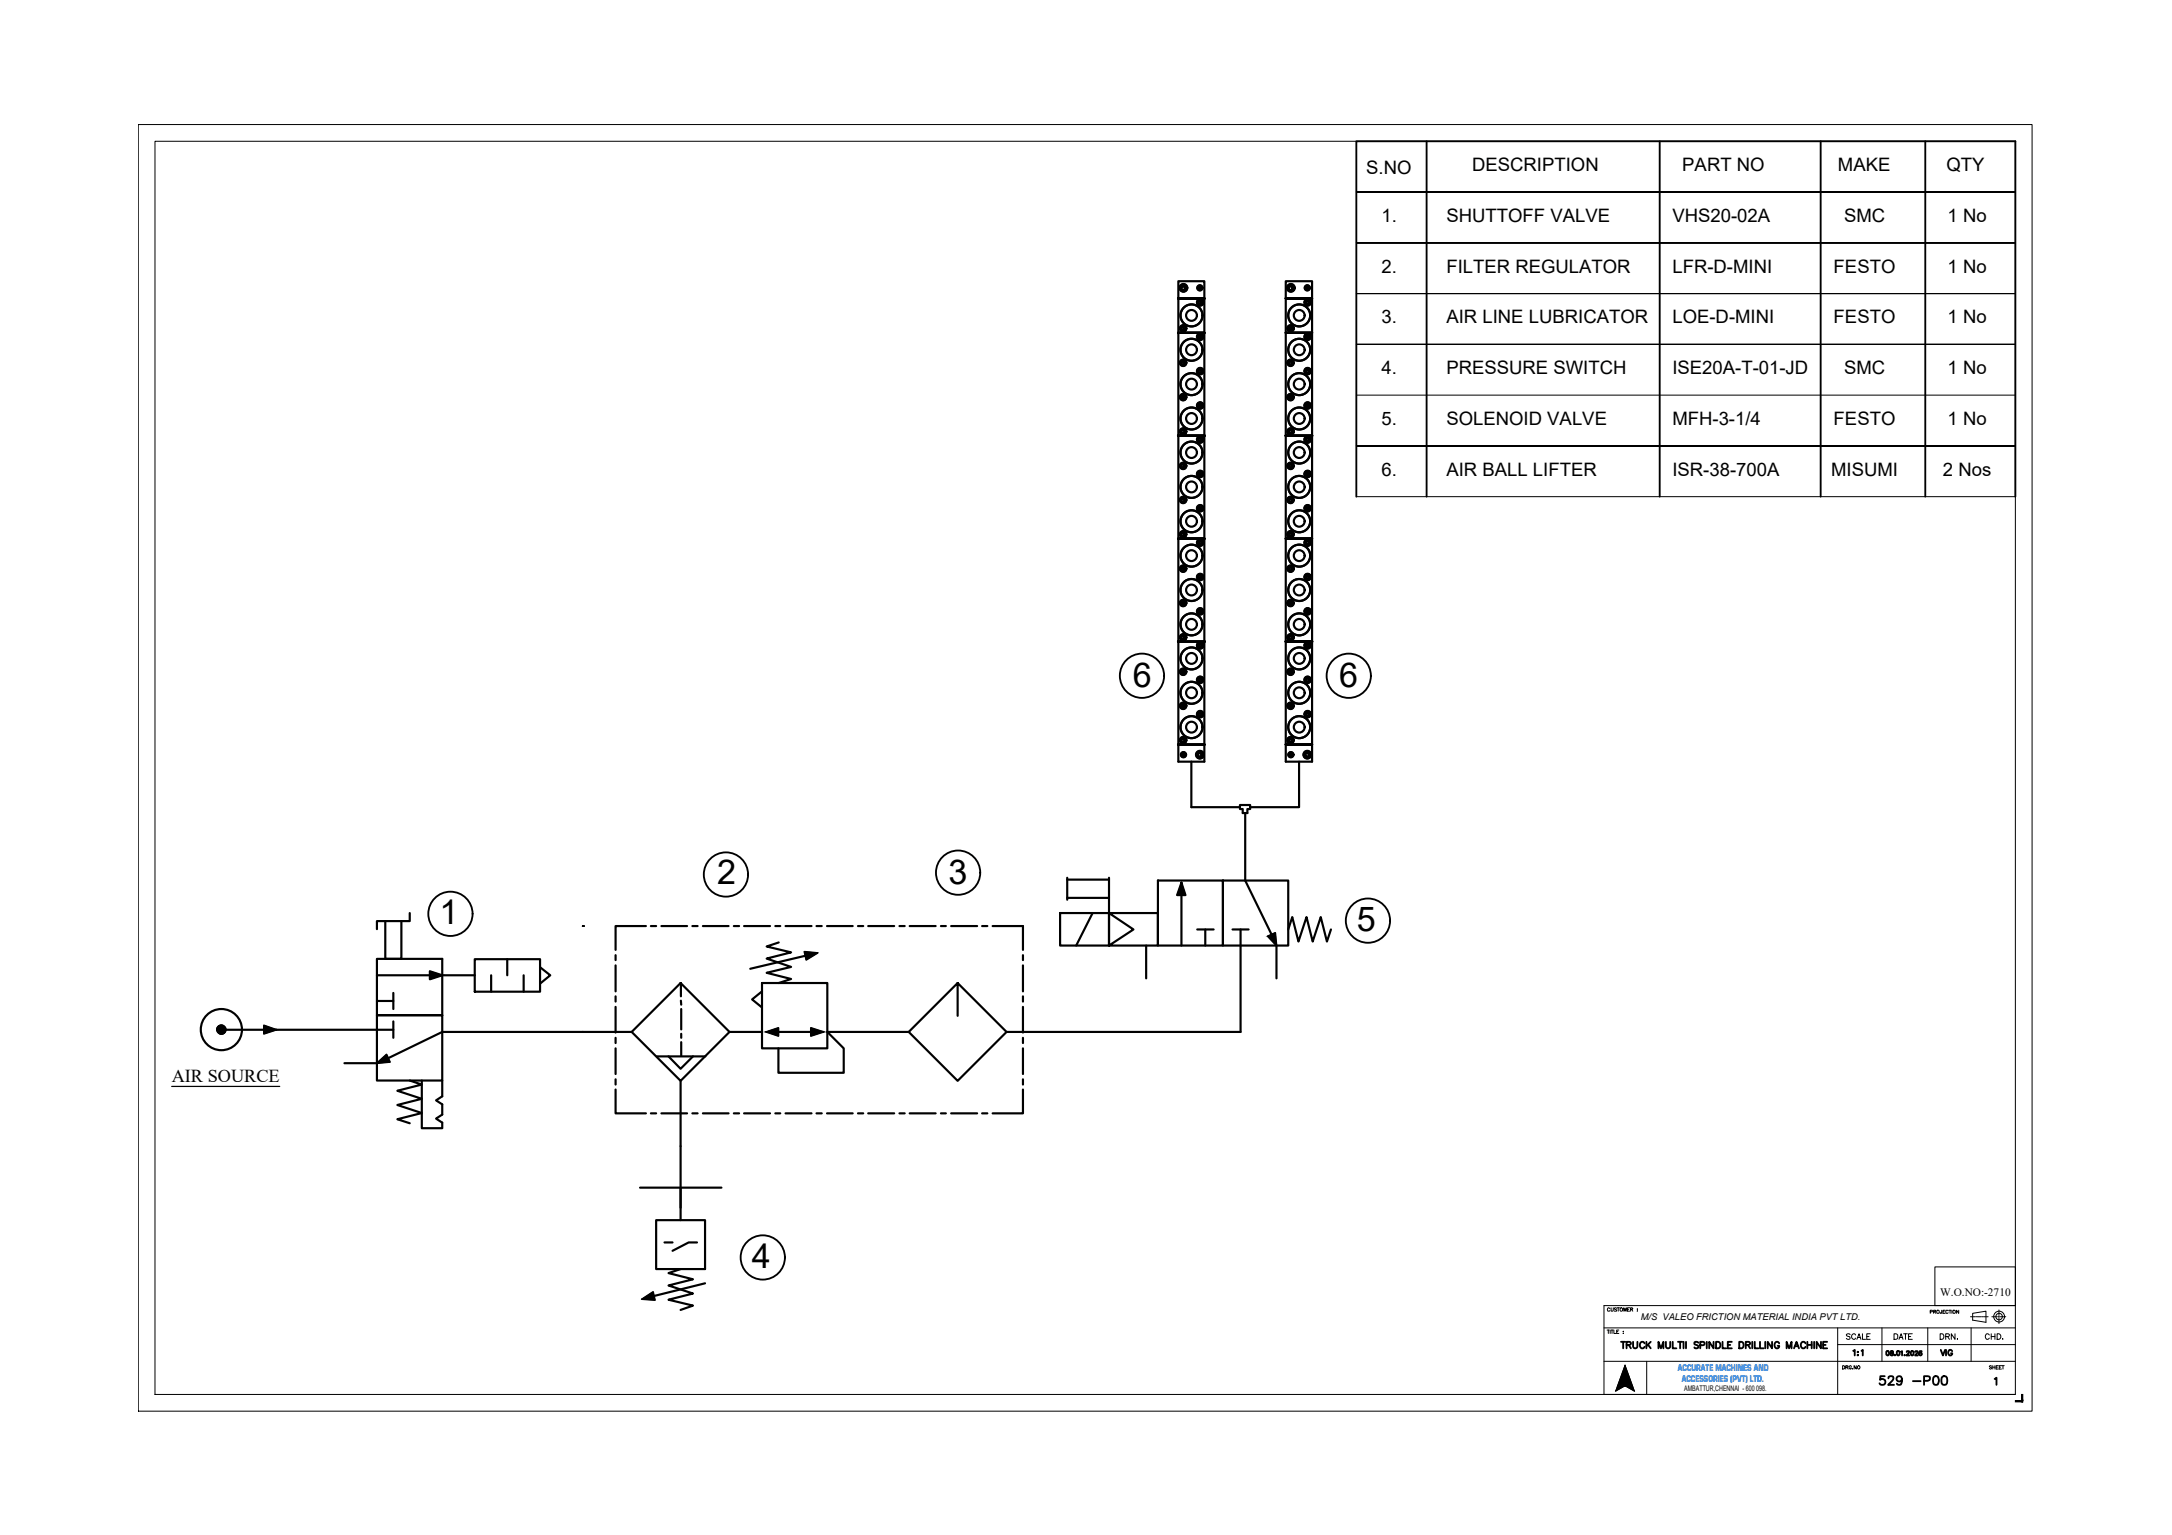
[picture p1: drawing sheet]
<svg xmlns="http://www.w3.org/2000/svg" width="297mm" height="210mm" viewBox="0 0 297 210" stroke-linecap="round" stroke-linejoin="round" font-family="sans-serif">
<!-- layer: OBJ -->
<g fill="none" stroke="#000" stroke-width=".3">
<path d="M161.1 38.5h3.6v2.3h-3.6zM161.6 39.3l.2-.2 .2 .2v.3l-.2 .1-.2-.1zM164 39.3h.2v.1v.2h-.2l-.1-.2zM175.8 38.5h3.6v2.3h-3.6zM176.3 39.3l.2-.2 .2 .2v.3l-.2 .1-.2-.1zM178.7 39.3h.1l.1 .1-.1 .2h-.1l-.1-.2zM161.1 40.8h3.6v32.9h-3.6h3.6v14M161.1 45.5h3.6zM161.1 40.8v46.9h3.6M161.1 59.6h3.6M161.1 45.5h3.6M161.7 54.1h.2l.1 .2-.1 .2h-.2l-.2-.2z"/>
<path d="M161.7 58.8h.2l.1 .2-.1 .2h-.2l-.2-.2zM161.7 49.5h.2l.1 .1-.1 .2h-.2l-.2-.2zM161.7 44.8h.2l.1 .1-.1 .2h-.2l-.2-.2zM164 60h.2l.1 .1-.1 .2h-.2l-.1-.2zM164 55.3h.2l.1 .2-.1 .1h-.2l-.1-.1zM164 50.6h.2l.1 .2-.1 .1h-.2l-.1-.1zM164 45.9h.2l.1 .2-.1 .1h-.2l-.1-.1zM164 41.2h.2l.1 .2-.1 .1h-.2l-.1-.1zM164.7 59.6h-3.6h3.6M164.7 40.8h-3.6h3.6M175.8 40.8h3.6v32.9h-3.6h3.6v14M175.8 59.6h3.6z"/>
<path d="M175.8 40.8v46.9h3.6M175.8 45.5h3.6zM175.8 40.8h3.6zM176.3 54.1h.3l.1 .2-.1 .2h-.3v-.2zM176.3 58.8h.3l.1 .2-.1 .2h-.3v-.2zM176.3 49.5h.3l.1 .1-.1 .2h-.3v-.2zM176.3 44.8h.3l.1 .1-.1 .2h-.3v-.2zM178.7 60h.2l.1 .1-.1 .2h-.2l-.1-.2zM178.7 55.3h.2l.1 .2-.1 .1h-.2l-.1-.1zM178.7 50.6h.2l.1 .2-.1 .1h-.2l-.1-.1zM178.7 45.9h.2l.1 .2-.1 .1h-.2l-.1-.1zM178.7 41.2h.2l.1 .2-.1 .1h-.2l-.1-.1z"/>
<path d="M161.1 73.6l3.6 .1zM161.7 77.6h.2l.1 .2-.1 .2h-.2l-.2-.2zM161.7 63.5h.2l.1 .2-.1 .2h-.2l-.2-.2zM161.7 68.2h.2l.1 .2-.1 .2h-.2l-.2-.2zM161.7 72.9h.2l.1 .2-.1 .2h-.2l-.2-.2zM164 74h.2l.1 .2-.1 .2h-.2l-.1-.2zM164 78.7h.2l.1 .2-.1 .2h-.2l-.1-.2zM164 64.7h.2l.1 .1-.1 .2h-.2l-.1-.2zM164 69.4h.2l.1 .1-.1 .2h-.2l-.1-.2zM175.8 73.6h3.6zM176.3 77.6h.3l.1 .2-.1 .2h-.3v-.2zM176.3 63.5h.3l.1 .2-.1 .2h-.3v-.2z"/>
<path d="M176.3 68.2h.3l.1 .2-.1 .2h-.3v-.2zM176.3 72.9h.3l.1 .2-.1 .2h-.3v-.2zM178.7 74h.2l.1 .2-.1 .2h-.2l-.1-.2zM178.7 78.7h.2l.1 .2-.1 .2h-.2l-.1-.2zM178.7 64.7h.2l.1 .1-.1 .2h-.2l-.1-.2zM178.7 69.4h.2l.1 .1-.1 .2h-.2l-.1-.2zM161.7 87h.2l.1 .2-.1 .1h-.2l-.2-.1zM161.7 82.3h.2l.1 .2-.1 .1h-.2l-.2-.1zM161.7 96.4h.2l.1 .1-.1 .2h-.2l-.2-.2zM161.7 91.7h.2l.1 .2-.1 .1h-.2l-.2-.1zM164 83.4h.2l.1 .2-.1 .2h-.2l-.1-.2zM164 88.1h.2l.1 .2-.1 .2h-.2l-.1-.2z"/>
<path d="M164 92.8h.2l.1 .2-.1 .2h-.2l-.1-.2zM164 97.5h.2l.1 .2-.1 .1h-.2l-.1-.1zM164.7 87.7h-3.6v14.1h3.6h-3.6M164.7 87.7v16.5h-3.6v-2.4h3.6h-3.6M175.8 87.7h3.6zM176.3 87h.3l.1 .2-.1 .1h-.3v-.1zM176.3 82.3h.3l.1 .2-.1 .1h-.3v-.1zM176.3 96.4h.3l.1 .1-.1 .2h-.3v-.2zM176.3 91.7h.3l.1 .2-.1 .1h-.3v-.1zM178.7 83.4h.2l.1 .2-.1 .2h-.2l-.1-.2zM178.7 88.1h.2l.1 .2-.1 .2h-.2l-.1-.2zM178.7 92.8h.2l.1 .2-.1 .2h-.2l-.1-.2z"/>
<path d="M178.7 97.5h.2l.1 .2-.1 .1h-.2l-.1-.1zM179.4 87.7h-3.6v14.1h3.6h-3.5M179.4 87.7v16.5h-3.6l.1-2.4M161.1 101.8h.1M161.7 101.1h.2l.1 .1-.1 .2h-.2l-.2-.2zM161.7 103.1h.2v.2h-.2v-.1zM162.9 104.2v6.2h6.7M164 103h.2l.1 .3-.1 .2-.3-.1-.1-.2zM169.6 110.1h1.4v.5h-.4v.6h-.6v-.6h-.4zM170.3 111.2v9.2l3.6 7.4M175.8 101.8h3.6zM176.3 101.1h.3l.1 .1-.1 .2h-.3v-.2z"/>
<path d="M176.4 103.1h.2l.1 .1-.1 .1h-.2l-.1-.1zM177.7 104.2v6.2h-6.7M178.7 103h.2l.1 .3-.2 .2-.2-.1-.1-.2zM51.5 131.1h9v7.7h-9zM51.5 138.8h9v9h-9zM51.5 133.4h7.3M51.5 136.9h2.3M52.7 126v5.1h2.2v-5.1M53.8 135.8v2.2M53.8 139.7v2.2M56 124.9v1.1h-4.5v1.1M58.8 132.8l1.7 .6-1.7 .5z"/>
<path d="M60.5 133.4h4.4M64.9 131.2h9v4.4h-9zM67.2 133.4v2.2M69.4 131.2v2.2M71.6 133.4v2.2M73.9 132.3l1.4 1.1-1.4 1.1M84.2 130.6v.7M84.2 132v3.6M84.2 136.2v.8M84.2 137.7v3.5M88.3 126.6h-4.1v3.3M89 126.6h.7"/>
<path d="M90.5 126.6h3.5M93.1 134.4l6.7 6.7-6.7 6.7-6.7-6.7zM93.1 136.8l.1 .6M93.1 134.4v1.8M93.2 138v2.8M94.7 126.6h.7M96.1 126.6h3.5M100.4 126.6h.7M101.8 126.6h3.5M104.2 134.4h8.9v9h-8.9zM104.2 135.6l-1.3 1.1 1.3 1.1M106 126.6h.7"/>
<path d="M106.5 128.9l-1.7 .5 3.4 .8-3.4 .9 3.4 1.1-3.4 .8 3.4 .9-1.7 .5M107.4 126.6h3.6M110.1 130.7l-7.5 1.8M111.7 126.6h.7M113.1 126.6h3.5M117.3 126.6h.8M118.7 126.6h3.6M123 126.6h.7M124.4 126.6h3.6M128.7 126.6h.7M130.1 126.6h3.5M131 134.4l-6.7 6.7 6.7 6.7 6.7-6.7-6.7-6.7v4.5"/>
<path d="M134.3 126.6h.7M135.7 126.6h4.2v3.3M139.9 130.6v.7M139.9 132v3.6M139.9 136.2v.8M139.9 137.7v3.5M145 124.9h6.7v4.4h-6.7zM146 120.3h5.7M146 120v3M146 122.8h5.7M149.4 124.9l-2.2 4.4M151.7 120v9.3h6.7v-4.4h-6.7l3.3 2.2-3.3 2.2"/>
<path d="M156.7 129.3v4.5M158.4 120.4h8.8v8.9h-8.8zM161.6 120.7l.5 1.7h-1.1zM161.6 122.4v6.9M163.7 127.1h2.3M164.8 127.1v2.2M167.2 120.4h9v8.9h-9zM168.6 127.1h2.2M169.7 127.1v14h-32M174.6 129.3v4.5M176.2 127.1l.5-1.7 .9 3.3 1.1-3.3 .8 3.3 1.1-3.3 .9 3.3 .5-1.6M29.7 140.6l.7 .7"/>
<path d="M29.7 140.7l.6 .7M29.7 140.8l.6 .6M29.7 140.9l.4 .5M29.7 140.6l.8 .7M29.8 140.5l.8 .8M29.8 141.1l.2 .2M29.8 140.4l.8 .8M29.9 140.4l.8 .8M29.9 140.3l.8 .8M30 140.3l.8 .8M30 140.3l.8 .7M30.1 140.3l.7 .6"/>
<path d="M30.2 140.2l.6 .6M30.3 140.8h23.5M30.3 140.2l.5 .5M30.5 140.3l.3 .3M47.1 145.4h4.4M56 147.8l1.7 .5-3.4 .9 3.4 1.1-3.4 .8 3.4 1.1-3.4 .8 1.7 .6M57.7 147.8v6.5h2.8v-.8l-.9-.5 .9-.6v-1.4l-.9-.5 .9-.6v-2.1M84.2 149v3.2h4.1M84.2 141.9v.7M84.2 143.4v3.5M84.2 147.6v.7M86.4 141.1h-25.9l-7.4 3.6"/>
<path d="M89 152.2h.7M89.8 144.5h6.7M90.5 152.2h3.5M91.4 144.5l1.7 1.6 1.7-1.6M93.1 147.8v17.4M93.2 141.4v.5M93.2 142.5v1.8M94.7 152.2h.7M96.1 152.2h3.5M99.8 141.1h4.4M100.4 152.2h.7M101.8 152.2h3.5"/>
<path d="M105.1 141.1h7.5M106 152.2h.7M107.4 152.2h3.6M111.7 152.2h.7M113.1 152.2h3.5M117.3 152.2h.8M118.7 152.2h3.6M123 152.2h.7M124.3 141.1h-11.2l2.3 2.3v3.3h-8.9v-3.3M124.4 152.2h3.6M128.7 152.2h.7M130.1 152.2h3.5"/>
<path d="M134.3 152.2h.7M139.9 149v3.2h-4.2M139.9 141.9v.7M139.9 143.4v3.5M139.9 147.6v.7M87.5 162.4h11.2M89.7 166.8h6.7v6.7h-6.7zM90.9 169.9h1.1M93.1 173.5l-1.7 .6 3.4 .8-3.4 .9 3.4 1.1-3.4 .8 3.4 .8-1.7 .6M93.1 162.4v4.4M95.3 169.9h-1.1l-2.2 1.1M96.4 175.5l-7 1.7"/>
<circle cx="161.8" cy="39.4" r=".53"/>
<circle cx="161.8" cy="39.4" r=".49"/>
<circle cx="161.8" cy="39.4" r=".4"/>
<circle cx="164.1" cy="39.4" r=".36"/>
<circle cx="164.1" cy="39.4" r=".32"/>
<circle cx="164.1" cy="39.4" r=".28"/>
<circle cx="176.5" cy="39.4" r=".53"/>
<circle cx="176.5" cy="39.4" r=".49"/>
<circle cx="176.5" cy="39.4" r=".4"/>
<circle cx="178.8" cy="39.4" r=".36"/>
<circle cx="178.8" cy="39.4" r=".32"/>
<circle cx="178.8" cy="39.4" r=".28"/>
<circle cx="161.8" cy="59" r=".44"/>
<circle cx="161.8" cy="44.9" r=".44"/>
<circle cx="161.8" cy="54.3" r=".44"/>
<circle cx="161.8" cy="49.6" r=".44"/>
<circle cx="161.8" cy="59" r=".4"/>
<circle cx="161.8" cy="49.6" r=".4"/>
<circle cx="161.8" cy="54.3" r=".4"/>
<circle cx="161.8" cy="44.9" r=".4"/>
<circle cx="161.8" cy="49.6" r=".36"/>
<circle cx="161.8" cy="59" r=".36"/>
<circle cx="161.8" cy="54.3" r=".36"/>
<circle cx="161.8" cy="44.9" r=".36"/>
<circle cx="162.9" cy="52.5" r="1.5"/>
<circle cx="162.9" cy="43.1" r="1.5"/>
<circle cx="162.9" cy="47.8" r="1.5"/>
<circle cx="162.9" cy="57.2" r="1.5"/>
<circle cx="162.9" cy="43.1" r=".74"/>
<circle cx="162.9" cy="57.2" r=".74"/>
<circle cx="162.9" cy="47.8" r=".74"/>
<circle cx="162.9" cy="52.5" r=".74"/>
<circle cx="164.1" cy="50.8" r=".44"/>
<circle cx="164.1" cy="46.1" r=".44"/>
<circle cx="164.1" cy="41.4" r=".44"/>
<circle cx="164.1" cy="55.4" r=".44"/>
<circle cx="164.1" cy="46.1" r=".4"/>
<circle cx="164.1" cy="55.4" r=".4"/>
<circle cx="164.1" cy="50.8" r=".4"/>
<circle cx="164.1" cy="41.4" r=".4"/>
<circle cx="164.1" cy="55.4" r=".36"/>
<circle cx="164.1" cy="46.1" r=".36"/>
<circle cx="164.1" cy="50.8" r=".36"/>
<circle cx="164.1" cy="41.4" r=".36"/>
<circle cx="176.5" cy="44.9" r=".44"/>
<circle cx="176.5" cy="49.6" r=".44"/>
<circle cx="176.5" cy="54.3" r=".44"/>
<circle cx="176.5" cy="59" r=".44"/>
<circle cx="176.5" cy="59" r=".4"/>
<circle cx="176.5" cy="49.6" r=".4"/>
<circle cx="176.5" cy="54.3" r=".4"/>
<circle cx="176.5" cy="44.9" r=".4"/>
<circle cx="176.5" cy="59" r=".36"/>
<circle cx="176.5" cy="44.9" r=".36"/>
<circle cx="176.5" cy="54.3" r=".36"/>
<circle cx="176.5" cy="49.6" r=".36"/>
<circle cx="177.7" cy="43.1" r="1.5"/>
<circle cx="177.7" cy="47.8" r="1.5"/>
<circle cx="177.7" cy="52.5" r="1.5"/>
<circle cx="177.7" cy="57.2" r="1.5"/>
<circle cx="177.7" cy="47.8" r=".74"/>
<circle cx="177.7" cy="57.2" r=".74"/>
<circle cx="177.7" cy="52.5" r=".74"/>
<circle cx="177.7" cy="43.1" r=".74"/>
<circle cx="178.8" cy="46.1" r=".44"/>
<circle cx="178.8" cy="41.4" r=".44"/>
<circle cx="178.8" cy="55.4" r=".44"/>
<circle cx="178.8" cy="50.8" r=".44"/>
<circle cx="178.8" cy="41.4" r=".4"/>
<circle cx="178.8" cy="46.1" r=".4"/>
<circle cx="178.8" cy="55.4" r=".4"/>
<circle cx="178.8" cy="50.8" r=".4"/>
<circle cx="178.8" cy="55.4" r=".36"/>
<circle cx="178.8" cy="50.8" r=".36"/>
<circle cx="178.8" cy="46.1" r=".36"/>
<circle cx="178.8" cy="41.4" r=".36"/>
<circle cx="161.8" cy="73.1" r=".44"/>
<circle cx="161.8" cy="63.7" r=".44"/>
<circle cx="161.8" cy="77.8" r=".44"/>
<circle cx="161.8" cy="68.4" r=".44"/>
<circle cx="161.8" cy="73.1" r=".4"/>
<circle cx="161.8" cy="63.7" r=".4"/>
<circle cx="161.8" cy="77.8" r=".4"/>
<circle cx="161.8" cy="68.4" r=".4"/>
<circle cx="161.8" cy="73.1" r=".36"/>
<circle cx="161.8" cy="77.8" r=".36"/>
<circle cx="161.8" cy="63.7" r=".36"/>
<circle cx="161.8" cy="68.4" r=".36"/>
<circle cx="162.9" cy="66.6" r="1.5"/>
<circle cx="162.9" cy="76" r="1.5"/>
<circle cx="162.9" cy="61.9" r="1.5"/>
<circle cx="162.9" cy="71.3" r="1.5"/>
<circle cx="162.9" cy="61.9" r=".74"/>
<circle cx="162.9" cy="66.6" r=".74"/>
<circle cx="162.9" cy="76" r=".74"/>
<circle cx="162.9" cy="71.3" r=".74"/>
<circle cx="164.1" cy="60.1" r=".44"/>
<circle cx="164.1" cy="74.2" r=".44"/>
<circle cx="164.1" cy="69.5" r=".44"/>
<circle cx="164.1" cy="64.8" r=".44"/>
<circle cx="164.1" cy="78.9" r=".44"/>
<circle cx="164.1" cy="78.9" r=".4"/>
<circle cx="164.1" cy="64.8" r=".4"/>
<circle cx="164.1" cy="60.1" r=".4"/>
<circle cx="164.1" cy="69.5" r=".4"/>
<circle cx="164.1" cy="74.2" r=".4"/>
<circle cx="164.1" cy="69.5" r=".36"/>
<circle cx="164.1" cy="64.8" r=".36"/>
<circle cx="164.1" cy="60.1" r=".36"/>
<circle cx="164.1" cy="74.2" r=".36"/>
<circle cx="164.1" cy="78.9" r=".36"/>
<circle cx="176.5" cy="73.1" r=".44"/>
<circle cx="176.5" cy="68.4" r=".44"/>
<circle cx="176.5" cy="63.7" r=".44"/>
<circle cx="176.5" cy="77.8" r=".44"/>
<circle cx="176.5" cy="73.1" r=".4"/>
<circle cx="176.5" cy="68.4" r=".4"/>
<circle cx="176.5" cy="77.8" r=".4"/>
<circle cx="176.5" cy="63.7" r=".4"/>
<circle cx="176.5" cy="77.8" r=".36"/>
<circle cx="176.5" cy="63.7" r=".36"/>
<circle cx="176.5" cy="68.4" r=".36"/>
<circle cx="176.5" cy="73.1" r=".36"/>
<circle cx="177.7" cy="61.9" r="1.5"/>
<circle cx="177.7" cy="66.6" r="1.5"/>
<circle cx="177.7" cy="71.3" r="1.5"/>
<circle cx="177.7" cy="76" r="1.5"/>
<circle cx="177.7" cy="71.3" r=".74"/>
<circle cx="177.7" cy="61.9" r=".74"/>
<circle cx="177.7" cy="66.6" r=".74"/>
<circle cx="177.7" cy="76" r=".74"/>
<circle cx="178.8" cy="74.2" r=".44"/>
<circle cx="178.8" cy="78.9" r=".44"/>
<circle cx="178.8" cy="64.8" r=".44"/>
<circle cx="178.8" cy="69.5" r=".44"/>
<circle cx="178.8" cy="60.1" r=".44"/>
<circle cx="178.8" cy="78.9" r=".4"/>
<circle cx="178.8" cy="74.2" r=".4"/>
<circle cx="178.8" cy="69.5" r=".4"/>
<circle cx="178.8" cy="64.8" r=".4"/>
<circle cx="178.8" cy="60.1" r=".4"/>
<circle cx="178.8" cy="64.8" r=".36"/>
<circle cx="178.8" cy="69.5" r=".36"/>
<circle cx="178.8" cy="60.1" r=".36"/>
<circle cx="178.8" cy="78.9" r=".36"/>
<circle cx="178.8" cy="74.2" r=".36"/>
<circle cx="161.8" cy="87.2" r=".44"/>
<circle cx="161.8" cy="91.9" r=".44"/>
<circle cx="161.8" cy="82.5" r=".44"/>
<circle cx="161.8" cy="96.5" r=".44"/>
<circle cx="161.8" cy="87.2" r=".4"/>
<circle cx="161.8" cy="96.5" r=".4"/>
<circle cx="161.8" cy="91.9" r=".4"/>
<circle cx="161.8" cy="82.5" r=".4"/>
<circle cx="161.8" cy="96.5" r=".36"/>
<circle cx="161.8" cy="87.2" r=".36"/>
<circle cx="161.8" cy="91.9" r=".36"/>
<circle cx="161.8" cy="82.5" r=".36"/>
<circle cx="162.9" cy="90" r="1.5"/>
<circle cx="162.9" cy="85.4" r="1.5"/>
<circle cx="162.9" cy="99.4" r="1.5"/>
<circle cx="162.9" cy="80.7" r="1.5"/>
<circle cx="162.9" cy="94.7" r="1.5"/>
<circle cx="162.9" cy="85.4" r=".74"/>
<circle cx="162.9" cy="90" r=".74"/>
<circle cx="162.9" cy="99.4" r=".74"/>
<circle cx="162.9" cy="80.7" r=".74"/>
<circle cx="162.9" cy="94.7" r=".74"/>
<circle cx="164.1" cy="93" r=".44"/>
<circle cx="164.1" cy="83.6" r=".44"/>
<circle cx="164.1" cy="97.7" r=".44"/>
<circle cx="164.1" cy="88.3" r=".44"/>
<circle cx="164.1" cy="97.7" r=".4"/>
<circle cx="164.1" cy="93" r=".4"/>
<circle cx="164.1" cy="88.3" r=".4"/>
<circle cx="164.1" cy="83.6" r=".4"/>
<circle cx="164.1" cy="83.6" r=".36"/>
<circle cx="164.1" cy="88.3" r=".36"/>
<circle cx="164.1" cy="93" r=".36"/>
<circle cx="164.1" cy="97.7" r=".36"/>
<circle cx="176.5" cy="91.9" r=".44"/>
<circle cx="176.5" cy="96.5" r=".44"/>
<circle cx="176.5" cy="87.2" r=".44"/>
<circle cx="176.5" cy="82.5" r=".44"/>
<circle cx="176.5" cy="82.5" r=".4"/>
<circle cx="176.5" cy="87.2" r=".4"/>
<circle cx="176.5" cy="96.5" r=".4"/>
<circle cx="176.5" cy="91.9" r=".4"/>
<circle cx="176.5" cy="82.5" r=".36"/>
<circle cx="176.5" cy="87.2" r=".36"/>
<circle cx="176.5" cy="96.5" r=".36"/>
<circle cx="176.5" cy="91.9" r=".36"/>
<circle cx="177.7" cy="99.4" r="1.5"/>
<circle cx="177.7" cy="80.7" r="1.5"/>
<circle cx="177.7" cy="85.4" r="1.5"/>
<circle cx="177.7" cy="94.7" r="1.5"/>
<circle cx="177.7" cy="90" r="1.5"/>
<circle cx="177.7" cy="80.7" r=".74"/>
<circle cx="177.7" cy="85.4" r=".74"/>
<circle cx="177.7" cy="90" r=".74"/>
<circle cx="177.7" cy="99.4" r=".74"/>
<circle cx="177.7" cy="94.7" r=".74"/>
<circle cx="178.8" cy="83.6" r=".44"/>
<circle cx="178.8" cy="93" r=".44"/>
<circle cx="178.8" cy="97.7" r=".44"/>
<circle cx="178.8" cy="88.3" r=".44"/>
<circle cx="178.8" cy="88.3" r=".4"/>
<circle cx="178.8" cy="97.7" r=".4"/>
<circle cx="178.8" cy="93" r=".4"/>
<circle cx="178.8" cy="83.6" r=".4"/>
<circle cx="178.8" cy="97.7" r=".36"/>
<circle cx="178.8" cy="88.3" r=".36"/>
<circle cx="178.8" cy="93" r=".36"/>
<circle cx="178.8" cy="83.6" r=".36"/>
<circle cx="161.8" cy="101.2" r=".44"/>
<circle cx="161.8" cy="101.2" r=".4"/>
<circle cx="161.8" cy="101.2" r=".36"/>
<circle cx="161.8" cy="103.2" r=".36"/>
<circle cx="161.8" cy="103.2" r=".32"/>
<circle cx="161.8" cy="103.2" r=".28"/>
<circle cx="164.1" cy="103.2" r=".53"/>
<circle cx="164.1" cy="103.2" r=".49"/>
<circle cx="164.1" cy="103.2" r=".4"/>
<circle cx="176.5" cy="101.2" r=".44"/>
<circle cx="176.5" cy="101.2" r=".4"/>
<circle cx="176.5" cy="101.2" r=".36"/>
<circle cx="176.5" cy="103.2" r=".36"/>
<circle cx="176.5" cy="103.2" r=".32"/>
<circle cx="176.5" cy="103.2" r=".28"/>
<circle cx="178.8" cy="103.2" r=".53"/>
<circle cx="178.8" cy="103.2" r=".49"/>
<circle cx="178.8" cy="103.2" r=".4"/>
<circle cx="30.3" cy="140.8" r="2.82"/>
<circle cx="30.3" cy="140.8" r=".57"/>
</g>
<!-- layer: MainLayer -->
<path d="M79.7 126.6h.1M110 130.1l1.8 .2-1.5 .9zM173.4 128l1-.4 .2 1.7zM36.1 140.2l1.7 .6-1.7 .6zM51.5 145.4l1.4-1.2 .4 1zM104.8 141.1l1.7-.5v1.1zM110.9 140.6l1.7 .5-1.7 .6zM87.8 177.6l1.5-.9 .3 1.1z" fill="none" stroke="#000" stroke-width=".25"/>
<!-- layer: 0 -->
<g fill="#000" stroke="#000" stroke-width=".14">
<path d="M110 130.1l1.8 .2h-1.7zM110.1 130.3l.2 .9 1.5-.9z"/>
<path d="M173.4 128l1-.4v.4zM173.4 128l1.2 1.3-.2-1.3z"/>
<path d="M36.1 140.2l1.7 .6h-1.7zM36.1 140.8v.6l1.7-.6z"/>
<path d="M51.8 145.2l1.1-1 .4 1zM51.5 145.4l1.8-.2h-1.5z"/>
<path d="M104.8 141.1l1.7-.5v.5zM104.8 141.1l1.7 .6v-.6z"/>
<path d="M110.9 140.6l1.7 .5h-1.7zM110.9 141.1v.6l1.7-.6z"/>
<path d="M87.8 177.6l1.5-.9 .2 .9zM87.8 177.6l1.8 .2-.1-.2z"/>
<path d="M276.5 190.7l.1 .8v-.8zM276.5 190.7l.1 .8h-.1z"/>
<path d="M275.6 191.5l1 .2v-.2zM275.6 191.5l1 .2h-1z"/>
</g>
<!-- layer: OBJ -->
<g fill="#000" stroke="#000" stroke-width=".14">
<path d="M161.6 120.7l.5 1.7h-1.1z"/>
<path d="M58.8 132.8l1.7 .6h-1.7zM58.8 133.4v.5l1.7-.5z"/>
<circle cx="161.2" cy="59.6" r=".12"/>
<circle cx="161.2" cy="45.5" r=".12"/>
<circle cx="161.2" cy="40.8" r=".12"/>
<circle cx="164.7" cy="59.6" r=".12"/>
<circle cx="164.7" cy="40.8" r=".12"/>
<circle cx="164.7" cy="45.5" r=".12"/>
<circle cx="175.8" cy="59.6" r=".12"/>
<circle cx="179.4" cy="59.6" r=".12"/>
<circle cx="161.2" cy="73.7" r=".12"/>
<circle cx="164.7" cy="73.7" r=".12"/>
<circle cx="161.2" cy="87.7" r=".12"/>
<circle cx="164.7" cy="87.7" r=".12"/>
<circle cx="175.8" cy="87.7" r=".12"/>
<circle cx="179.4" cy="87.7" r=".12"/>
<circle cx="161.2" cy="101.8" r=".12"/>
<circle cx="164.7" cy="101.8" r=".12"/>
</g>
<!-- layer: TEXT -->
<path d="M23.5 148.6h14.8" fill="none" stroke="#000" stroke-width=".17"/>
<!-- layer: SHT -->
<g fill="none" stroke="#000" stroke-width=".14">
<path d="M18.9 17h259v176h-259zM21.2 19.3h254.4v171.4h-254.4zM185.5 26.3h90.1M185.5 33.2h90.1M185.5 40.1h90.1M185.5 47.1h90.1M185.5 54h90.1M185.5 61h90.1M185.5 67.9h90.1M220.2 179a.17 .17 0 0 0-.2-.2 .17 .17 0 0 0-.2 .2v.1a.18 .18 0 0 0 .2 .2 .18 .18 0 0 0 .2-.1M220.3 178.8l.1 .5h.2v-.5M221.1 178.9h-.3v.1l.2 .1 .1 .2h-.3"/>
<path d="M221.2 178.8h.3M221.3 178.8v.5M222.1 179.3v-.5l.1 .5 .2-.5v.5M222.6 179h.1M222.9 178.8h-.3v.5h.3M223 179h.3v-.1l-.3-.1v.5M223.1 179l.2 .3M223.9 179h.1M223.9 179.3h.1M264 179.4h.2l.1-.2h-.3v.4M264.4 179.4l.3-.1v-.1h-.3v.4M264.6 179.4l.1 .2"/>
<path d="M264.6 173.2h11v5.3h-11zM265.5 179.2v.3a.11 .11 0 0 1-.1 .1 .11 .11 0 0 1-.1-.1M265.7 179.4h.2M266 179.2h-.3v.4h.3M266.4 179.3a.2 .2 0 0 0-.3-.1 .2 .2 0 0 0 0 .3 .2 .2 0 0 0 .3 0M266.5 179.2h.3M266.7 179.2v.4M266.9 179.2v.4M267.9 179.2v.4l-.3-.4v.4M269.8 179.6l1.8-.3v1.5l-1.8-.3zM273.4 179.1v.8M275.6 178.5h-56.2v12.2h56.2"/>
<path d="M219.4 186.2h56.2M219.4 181.6h56.2M219.8 181.9h.3M219.9 181.9v.4M220.2 181.9v.4M220.3 181.9h.3M220.5 181.9v.4M220.7 181.9v.4h.3M221.1 182.1h.2M221.4 181.9h-.3v.4h.3M222 182h.1M222 182.3h.1"/>
<path d="M222.2 186.7l1.3 3.5-1.3-.7-1.2 .7zM225.2 186.2v4.5M251.3 181.6v9.1M251.3 183.9h24.3M252 186.7a.24 .24 0 0 1 .3 .3 .24 .24 0 0 1-.3 .2zM252.4 187h.3l.1-.2-.4-.1v.5M252.6 187l.2 .2M253 182.5l-.2-.1-.3 .1 .1 .2 .4 .1v.3h-.3l-.2-.1M253.2 186.9a.15 .15 0 0 0-.2-.2 .15 .15 0 0 0-.1 .2v.1a.15 .15 0 0 0 .1 .2 .15 .15 0 0 0 .2-.2h-.1M253.4 187.2h.1M253.8 182.6a.35 .35 0 0 0-.6 0 .35 .35 0 0 0 .3 .5l.3-.1M253.9 186.7v.5l-.3-.5v.5"/>
<path d="M253.9 183.1l.3-.7 .3 .7M254 186.9a.17 .17 0 0 1 .2-.2 .17 .17 0 0 1 .2 .2v.1a.17 .17 0 0 1-.2 .2 .17 .17 0 0 1-.2-.2zM254 182.9h.4M254.7 182.4v.7h.4M255.3 182.8h.3M255.8 182.4h-.5v.7h.5M257.4 181.6v4.6M259 182.4h.3a.41 .41 0 0 1 .2 .4 .41 .41 0 0 1-.2 .3h-.3zM259.7 183.1l.3-.7 .3 .7M259.8 182.9h.4M260.3 182.4h.5M260.6 182.4v.7"/>
<path d="M261 182.8h.3M261.5 182.4h-.5v.7h.5M263.6 181.6v4.6M265.3 182.4h.3a.41 .41 0 0 1 .2 .4 .41 .41 0 0 1-.2 .3h-.3zM266.1 182.8l.4-.1 .1-.2-.2-.1h-.3v.7M266.3 182.8l.3 .3M267.4 182.4v.7l-.5-.7v.7M267.7 183.1h.1M269.5 180.1h.6M269.6 181.6v4.6M270.2 180.1h.1M270.4 180.1h.6"/>
<path d="M271 180.1h.2M271.3 180.1h.6M272.1 182.6a.31 .31 0 0 0-.5-.2 .31 .31 0 0 0-.1 .5 .29 .29 0 0 0 .2 .3 .29 .29 0 0 0 .4-.2M272.3 182.8h.5M272.3 182.4v.7M272.4 186.8l-.1-.1-.2 .1 .3 .2-.1 .2-.2-.1M272.4 180.1h.8M272.5 186.7v.5M272.5 187h.3M272.8 182.4v.7M272.8 186.7v.5M273 187h.2"/>
<path d="M273.1 182.4h.3a.41 .41 0 0 1 .2 .4 .41 .41 0 0 1-.2 .3h-.3zM273.3 186.7h-.3v.5h.3M273.3 180.1h.1M273.4 180v.1M273.4 180.3v.7M273.4 187h.2M273.5 180.1h.8M273.7 186.7h-.3v.5h.3M273.8 186.7h.3M273.9 183.1h.1M273.9 186.7v.5"/>
<circle cx="221.7" cy="179.1" r=".23"/>
<circle cx="265" cy="179.4" r=".21"/>
<circle cx="267.3" cy="179.4" r=".21"/>
<circle cx="273.4" cy="180" r=".74"/>
<circle cx="273.4" cy="180" r=".44"/>
</g>
<!-- layer: TXT -->
<g fill="none" stroke="#000" stroke-width=".25">
<path d="M221.7 183.5h.6M222 183.5v.9M222.4 183.9h.6v-.3l-.6-.1v.9M222.7 183.9l.3 .5M223.3 183.5v.6l.3 .3 .3-.2v-.7M224.9 183.7a.33 .33 0 0 0-.4-.2 .33 .33 0 0 0-.2 .3v.2a.33 .33 0 0 0 .2 .4 .33 .33 0 0 0 .4-.2M225.2 183.5v.9M225.4 183.9l.3 .5M225.7 183.5l-.5 .6M226.8 184.4v-.9l.3 .9 .4-.9v.9M227.8 183.5v.6l.3 .3 .3-.2v-.7M228.8 183.5v.9h.5"/>
<path d="M229.5 183.5h.6M229.8 183.5v.9M230.2 183.5v.9M230.6 183.5v.9M232.3 183.6l-.2-.1h-.3l-.1 .3 .5 .2 .1 .2-.2 .2-.4-.2M232.5 184l.5-.1 .1-.3-.6-.1v.9M233.4 183.5v.9M234.3 183.5v.9l-.5-.9v.9M234.7 183.5h.3a.47 .47 0 0 1 .3 .4 .47 .47 0 0 1-.3 .5h-.3zM235.6 183.5v.9h.5M236.3 183.9h.3M236.8 183.5h-.5v.9h.5"/>
<path d="M237.9 183.5h.3a.47 .47 0 0 1 .3 .4 .47 .47 0 0 1-.3 .5h-.3zM238.7 183.9h.6v-.3l-.6-.1v.9M239 183.9l.3 .5M239.6 183.5v.9M240 183.5v.9h.5M240.7 183.5v.9h.5M241.4 183.5v.9M242.3 183.5v.9l-.5-.9v.9M243.3 183.7a.33 .33 0 0 0-.4-.2 .33 .33 0 0 0-.2 .3v.2a.32 .32 0 0 0 .3 .4 .32 .32 0 0 0 .3-.4h-.2M244.3 184.4v-.9l.4 .9 .3-.9v.9M245.3 184.4l.4-.9 .3 .9M245.5 184.1h.4"/>
<path d="M246.9 183.7a.33 .33 0 0 0-.4-.2 .33 .33 0 0 0-.2 .3v.2a.33 .33 0 0 0 .2 .4 .33 .33 0 0 0 .4-.2M247.2 183.9h.6M247.2 183.5v.9M247.8 183.5v.9M248.1 183.5v.9M249 183.5v.9l-.6-.9v.9M249.3 183.9h.4M249.9 183.5h-.6v.9h.6M253.4 184.7l.2-.1v.7M254 184.9h.1zM254.1 185.3h.1M254.6 184.7l.1-.1v.7"/>
<path d="M257.8 188.2h-.6l-.1 .5a.42 .42 0 0 1 .6 0 .42 .42 0 0 1-.1 .6 .42 .42 0 0 1-.6-.1M258 184.8h.1a.31 .31 0 0 1 .2 .3 .31 .31 0 0 1-.2 .2l-.1-.1zM258.3 188.5v-.2l.2-.1 .4 .1v.4l-.7 .7h.8M258.6 184.8v.2h.3a.19 .19 0 0 1 0 .3 .19 .19 0 0 1-.3 0 .19 .19 0 0 1 .1-.3l.2-.2zM259.2 185.3h.1M259.4 184.8h.2a.28 .28 0 0 1 .2 .3 .28 .28 0 0 1-.3 .2zM260 184.8h.1v.5M260.1 188.6a.38 .38 0 0 1-.4 .3 .38 .38 0 0 1-.3-.5 .38 .38 0 0 1 .6-.2 .87 .87 0 0 1 0 1.1 .42 .42 0 0 1-.6-.1M260.5 185.3h.1M260.8 184.9a.16 .16 0 0 1 .2-.1 .16 .16 0 0 1 .1 .2l-.4 .3h.4M261.4 184.8h.1a.28 .28 0 0 1 .2 .3 .28 .28 0 0 1-.3 .2l-.1-.2zM261.6 188.9h1.1"/>
<path d="M261.9 184.9l.1-.1h.2v.2l-.3 .3h.4M262.8 184.8a.3 .3 0 0 0-.3 .2 .3 .3 0 0 0 .2 .3 .19 .19 0 0 0 .1-.1 .19 .19 0 0 0-.2-.2 .19 .19 0 0 0-.1 .1M263.1 188.8h.5l.3-.1v-.4l-.8-.1v1.2M264.5 188.2a.39 .39 0 0 1 .6 .2 .93 .93 0 0 1-.1 .9 .45 .45 0 0 1-.6-.1 1.1 1.1 0 0 1 .1-1zM265.4 184.6l.3 .7 .3-.7M265.7 188.2a.45 .45 0 0 1 .6 .2 1.1 1.1 0 0 1-.2 .9 .45 .45 0 0 1-.6-.1 1.1 1.1 0 0 1 .2-1zM266.1 184.6v.7M267 184.8a.31 .31 0 0 0-.4-.2 .31 .31 0 0 0-.2 .5 .29 .29 0 0 0 .3 .3 .29 .29 0 0 0 .3-.2v-.1h-.2M272.8 188.6l.2-.2v1"/>
</g>
<!-- layer: SHT -->
<path d="M221.2 189.5h1l-1.2 .7zM222.2 186.7l1.1 2.8h-2.1zM222.2 189.5h1.1l.2 .7z" fill="#000" stroke="#000" stroke-width=".14"/>
<!-- layer: DIM -->
<g fill="none" stroke="#000" stroke-width=".25">
<path d="M195.1 19.3v48.6M227 19.3v48.6M249 19.3v48.6M263.3 19.3v48.6M185.5 67.9v-48.6h90.1v48.6"/>
<circle cx="156.2" cy="92.4" r="3"/>
<circle cx="184.5" cy="92.4" r="3"/>
<circle cx="99.3" cy="119.6" r="3"/>
<circle cx="131" cy="119.3" r="3"/>
<circle cx="61.6" cy="125" r="3"/>
<circle cx="187.1" cy="125.9" r="3"/>
<circle cx="104.3" cy="172" r="3"/>
</g>
<g font-size="4.7">
<text x="154.9" y="94">6</text>
<text x="183.1" y="94">6</text>
<text x="98.1" y="120.9">2</text>
<text x="129.7" y="120.9">3</text>
<text x="60.1" y="126.4">1</text>
<text x="185.6" y="127.4">5</text>
<text x="102.8" y="173.4">4</text>
</g>
<g font-size="2.5">
<text x="186.8" y="23.8">S.NO</text>
<text x="201.3" y="23.4">DESCRIPTION</text>
<text x="230.1" y="23.4">PART NO</text>
<text x="251.4" y="23.4">MAKE</text>
<text x="266.2" y="23.4">QTY</text>
<text x="188.9" y="30.3">1.</text>
<text x="197.8" y="30.3">SHUTTOFF VALVE</text>
<text x="228.7" y="30.3">VHS20-02A</text>
<text x="252.2" y="30.3">SMC</text>
<text x="266.3" y="30.3">1 No</text>
<text x="188.9" y="37.3">2.</text>
<text x="197.8" y="37.3">FILTER REGULATOR</text>
<text x="228.7" y="37.3">LFR-D-MINI</text>
<text x="250.8" y="37.3">FESTO</text>
<text x="266.3" y="37.3">1 No</text>
<text x="188.9" y="44.2">3.</text>
<text x="197.8" y="44.2">AIR LINE LUBRICATOR</text>
<text x="228.7" y="44.2">LOE-D-MINI</text>
<text x="250.8" y="44.2">FESTO</text>
<text x="266.3" y="44.2">1 No</text>
<text x="188.9" y="51.2">4.</text>
<text x="197.8" y="51.2">PRESSURE SWITCH</text>
<text x="228.7" y="51.2">ISE20A-T-01-JD</text>
<text x="252.2" y="51.2">SMC</text>
<text x="266.3" y="51.2">1 No</text>
<text x="188.9" y="58.1">5.</text>
<text x="197.8" y="58.1">SOLENOID VALVE</text>
<text x="228.7" y="58.1">MFH-3-1/4</text>
<text x="250.8" y="58.1">FESTO</text>
<text x="266.3" y="58.1">1 No</text>
<text x="188.9" y="65">6.</text>
<text x="197.8" y="65">AIR BALL LIFTER</text>
<text x="228.7" y="65">ISR-38-700A</text>
<text x="250.4" y="65">MISUMI</text>
<text x="265.7" y="65">2 Nos</text>
<text x="23.5" y="148">AIR SOURCE</text>
</g>
<text font-size="1.6" x="265.3" y="177.2">W.O.NO:-2710</text>
<g font-size="1.4" fill="#1675da">
<text x="229.5" y="187.5">ACCURATE MACHINES AND</text>
<text x="230" y="189">ACCESSORIES (PVT) LTD.</text>
</g>
<text font-size="1.3" x="224.4" y="180.5">M/S VALEO FRICTION MATERIAL INDIA PVT LTD.</text>
<text font-size="1.1" x="230.3" y="190.3">AMBATTUR,CHENNAI - 600 098.</text>
</svg>
